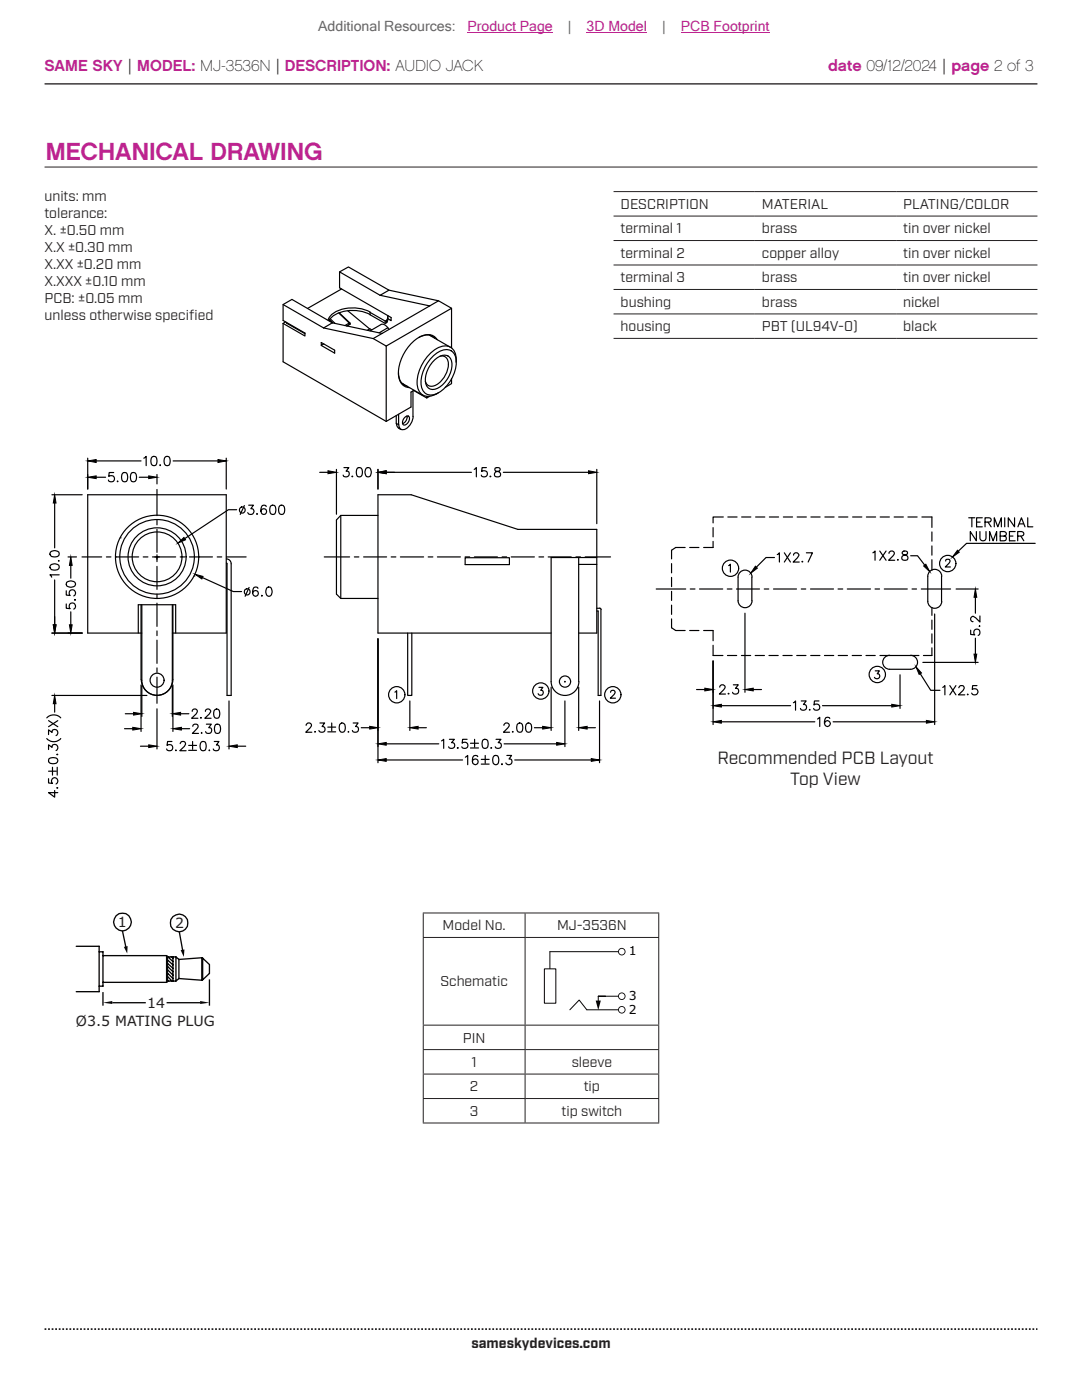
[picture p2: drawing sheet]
<svg xmlns="http://www.w3.org/2000/svg" width="216mm" height="279mm" viewBox="0 0 216 279" stroke-linecap="round" stroke-linejoin="round" font-family="sans-serif">
<path d="M8.9 16.7h198.1" fill="none" stroke="#231f20" stroke-width=".26"/>
<path d="M8.9 265.3h198.1" fill="none" stroke="#231f20" stroke-width=".35" stroke-dasharray=".4 .4 .4 .4 .4 .4" stroke-dashoffset=".7" stroke-linecap="butt"/>
<path d="M8.9 33.3h198.1" fill="none" stroke="#231f20" stroke-width=".2"/>
<g fill="none" stroke="#000" stroke-width=".24">
<path d="M67.8 54.3l1.7-1 8.1 4.6-1.8 1M68.1 57.7l-6.7 3.9M75.8 58.9l-8-4.6v3.1l10.2 6v.6l-.6-.4v-.5M75.8 58.9l9.9 2.2M77.6 57.9l9.9 2.1M56.5 64.5v7.7l20.6 11.9M56.5 60.8l8.1 4.6M57 64.2l-.5 .3M57.2 64.3v.2l3.6 2.1M64.6 65.4l9.9 2.2 1.7-1.1M64.6 68.6l-.5 .3v-.5l2.7 1.5v.6l-2.7-1.6M65.7 63.9l.5 .4"/>
<path d="M65.7 63.8l.7 .6M65.9 63.6l1 .9M66.3 64.4l9.9 2.1M66.3 64.4l-8-4.6-1.8 1v3.2l4.3 2.5v.6l-4.3-2.6M66.3 64.4l-1.7 1M67.6 62.5l2.1 2M67.7 62.4l2.1 2M69.2 65.1l.6-.4-.6 .4M69.4 62l4.4 3.6-.5 .3M69.7 64.5l-.9 .5M69.7 64.5l.1 .2M69.8 64.4l-.1 .1"/>
<path d="M69.8 64.4v.2M69.8 64.7h.1M69.8 64.6v.1M73.8 65.6l.3 .2M73.8 62.3l3.1 1.8 .2-.2v.5l-.2 .1-3.1-1.7zM73.9 62.3a7.2 7.2 0 0 0-8 .7l-.4 .9M73.9 62.8a7.5 7.5 0 0 0-7.6 .4l-.7 .8M74.5 67.6l2.6 1.5M76 64.8l-2.2 1.2M76 64.8a1.18 1.18 0 0 1 1.4 .6M76.9 64.1v.4M77.1 69.1l13-7.6v8"/>
<path d="M77.1 69.1v15M77.4 65.4l-1.8 1M77.4 65.4l.2 .3M77.4 63l-.2 .9M77.4 63.6l-.2 .8M79.5 74.4a2.49 2.49 0 0 0 1.7 2.7M80.2 76.5l4.1 2.4M80.3 76.6h.1M82.4 78v5.1a2.64 2.64 0 0 1-2.2 2.6l-.5-.5-.1-.4M82.6 77.9l2.6 1.5v-.2M82.6 77.9l-.6 .3v3l-4.9 2.9M83.6 67.4a2.49 2.49 0 0 1 3.2 .1"/>
<path d="M85.7 79.1l-.5 .3M85.7 66.9l4.2 2.4M85.7 61.1l1.8-1.1 2.6 1.5M85.7 61.1l-9.5 5.4M85.9 66.9l.1 .1M86.2 71.3a3.4 3.4 0 0 1 3.8-1.3 3.4 3.4 0 0 1 .8 4 6.7 6.7 0 0 1-4.6 4.8 2.1 2.1 0 0 1-2.2-2.5 7.8 7.8 0 0 1 2.2-5zM86.7 71.9a2.58 2.58 0 0 1 2.7-.8 2.87 2.87 0 0 1 .4 3.5 4.5 4.5 0 0 1-3.7 3.1 1.74 1.74 0 0 1-1.2-2.2 6 6 0 0 1 1.8-3.6zM87.2 67.8a2.45 2.45 0 0 0-3.6-.5 8.8 8.8 0 0 0-4 7.8 2.28 2.28 0 0 0 2.1 2.3M87.5 78.4l-.4 .2M87.8 71.1a1.37 1.37 0 0 1 1.7 1.6 4.9 4.9 0 0 1-3.1 4.4 1.22 1.22 0 0 1-1.5-1M90.1 75.5v1.1l-1.3 .7M91 71.8v.5"/>
<path d="M91 71.8a2.39 2.39 0 0 0-1.1-2.5 2.39 2.39 0 0 0-2.8 .3 8.3 8.3 0 0 0-3.8 7.6 2.16 2.16 0 0 0 3.1 1.7l.7-.3M10.4 98.7h6M17.5 91.4v6.2M19.2 92h8.9M19.2 95.2h1.9M22.7 94.3h-.9l-.1 .8a.65 .65 0 0 1 1 0 .65 .65 0 0 1-.1 .9 .65 .65 0 0 1-1-.2M23.5 96l-.1 .1h.1M24.5 94.4a.6 .6 0 0 1 .9 .3 1.7 1.7 0 0 1-.2 1.4 .63 .63 0 0 1-.9-.3 1.54 1.54 0 0 1 .2-1.4zM26.3 94.4a.63 .63 0 0 1 .9 .3 1.23 1.23 0 0 1-.5 1.4h-.2a1 1 0 0 1-.4-1.4zM27.8 95.2h1.9M28.7 91.4l.5-.3v1.8M30.4 91.2a.6 .6 0 0 1 .8 .2 1.7 1.7 0 0 1-.1 1.5 .64 .64 0 0 1-.9-.3 1.54 1.54 0 0 1 .2-1.4z"/>
<path d="M31.3 94.7v1.9M31.3 97.7v5.2M32 92.7l-.1 .2h.1M33 91.2a.6 .6 0 0 1 .9 .2 1.7 1.7 0 0 1-.2 1.5 .64 .64 0 0 1-.9-.3 1.54 1.54 0 0 1 .2-1.4zM34.5 92h9M45.1 91.4v6.2M63.8 94.3h1.6M67.1 93.7v8.9M68.6 93.3h1l-.5 .7a.63 .63 0 0 1 .5 .9 .63 .63 0 0 1-1.1 .1v-.2M70.3 95l-.1 .1h.2M71.3 93.4a.63 .63 0 0 1 .9 .3 1.22 1.22 0 0 1-.4 1.5h-.2a1 1 0 0 1-.4-1.5zM73.1 93.4a.6 .6 0 0 1 .9 .3 .94 .94 0 0 1-.6 1.5 1 1 0 0 1-.5-1.5z"/>
<path d="M75.4 93.7v3.9M77.1 94.3h17M79.1 84.5l.1 .5 .3 .4M79.5 85.4l.5 .3M79.5 82.7v2.1l-.4-.3v-1.5M80.7 83.3l.6-.3 .2 .1a1.16 1.16 0 0 1-1 1.7 1.01 1.01 0 0 1 .2-1.5zM81.2 83a1.43 1.43 0 0 1-.9 1.5M94.6 93.7l.5-.4v1.9M97.1 93.3h-.9l-.1 .8a.65 .65 0 0 1 1 0 .65 .65 0 0 1-.1 1 .65 .65 0 0 1-1-.3M97.8 95v.2l.2-.1M98.8 93.4a.39 .39 0 0 0 .2 .6 .65 .65 0 0 1 .8 .3 .65 .65 0 0 1-.1 .8l-.6 .1-.4-.2a.69 .69 0 0 1 .1-.7 .69 .69 0 0 1 .7-.3l.3-.4a.71 .71 0 0 0-1-.2zM100.4 94.3h17"/>
<path d="M119.1 93.7v10.8M10.1 112.8a1.35 1.35 0 0 1 1.6 0 .64 .64 0 0 1-.2 .9 1.21 1.21 0 0 1-1.5-.5zM10.1 110.2a1.35 1.35 0 0 1 1.6 0 .64 .64 0 0 1-.2 .9 1.21 1.21 0 0 1-1.5-.5zM10.9 100.4v8.9M10.9 115.7v9M11.7 111.9v.1v-.1M11.8 114.7h-1.8l.3 .5M13.2 117.9v.9h.8a.65 .65 0 0 1 0-.9 .65 .65 0 0 1 1 .1 .65 .65 0 0 1-.3 .9M13.3 116.2a1.17 1.17 0 0 1 1.8 .3v.1a1.05 1.05 0 0 1-1.9 0zM13.6 111.1h1.7M14.1 112.8v2.6M15 119.6l.1 .1-.1 .1-.1-.1"/>
<path d="M16.4 111.1h3.9M21.2 111.1h.9M23.1 111.1h4.6M28.6 111.1h.9M30.4 111.1h4.7M31.3 103.8v.9M31.3 105.7v4.5M31.3 110.7v1.4M31.3 113v4.6M31.3 118.6v.9M36 111.1h.9M37.8 111.1h4.6"/>
<path d="M40.4 115.3l6.2 2.8h1.6M43.3 111.1h.9M45.2 112.4l.1 .1M45.2 111.5a.96 .96 0 0 1 .9 1M45.2 111.1h3.9M45.3 112.5v26.3h.8v-26.3M47.2 101.7h-1.6l-8.7 5.8M48.8 100.9l-.9 1.8M49.6 100.8h1l-.5 .7a.62 .62 0 0 1 .5 .9 .62 .62 0 0 1-1.1 .1l-.1-.2M49.7 117.2l-.8 1.8M51.3 102.5l-.1 .1h.2M51.5 117.4a.54 .54 0 0 0-.8-.2 1.06 1.06 0 0 0 .3 1.8 .58 .58 0 0 0 .6-.6 .58 .58 0 0 0-.6-.6 .58 .58 0 0 0-.6 .6"/>
<path d="M52.3 118.8v.2v-.1M53.1 101.1a.54 .54 0 0 0-.8-.2 1.09 1.09 0 0 0 .3 1.8 .58 .58 0 0 0 .6-.6 .58 .58 0 0 0-.5-.6 .58 .58 0 0 0-.6 .5M53.3 117.2a.6 .6 0 0 1 .9 .3 .94 .94 0 0 1-.6 1.5 1.16 1.16 0 0 1-.3-1.8zM54.1 100.9a.6 .6 0 0 1 .9 .3 1.7 1.7 0 0 1-.2 1.4 .64 .64 0 0 1-.9-.3 1.54 1.54 0 0 1 .2-1.4zM55.9 100.9a.6 .6 0 0 1 .8 .3 1.22 1.22 0 0 1-.4 1.5h-.2a1.19 1.19 0 0 1-.2-1.8zM64.7 111.1h5.1M68 102.9v16.5M70.7 111.1h.9M72.6 111.1h4.5M75.4 102.9h-7.4l-.9 .9v14.8l.9 .8h7.4M78 111.1h1M79.9 111.1h4.6"/>
<path d="M85.4 111.1h1M87.3 111.1h4.6M92.8 111.3h8.8v1.4h-8.8zM92.8 111.1h.9M94.7 111.1h4.6M100.2 111.1h.9M102 111.1h4.6M107.5 111.1h1M109.4 111.1h4.6M114.9 111.1h.9M115.5 111.3v24.7M115.5 112.6h3.6"/>
<path d="M116.8 111.1h5M119.1 111.3h-9.1v24.7a2.77 2.77 0 0 0 2.7 2.8 2.77 2.77 0 0 0 2.8-2.8M130.9 117.5h5.9M134 112.5v1.8M134 115.2v1.9M134 118v1.8M136.7 109.3h-1.9l-.8 .5v1.7M137.6 109.3h1.9M137.7 117.5h1M139.6 117.5h4.6M142.3 105.3v1.8M142.3 108v1.3h-1.9"/>
<path d="M144.3 103.2h-2v1.2M145.1 117.5h1M145.2 103.2h1.9M145.4 112.9l.3-.3v1.6M147 117.5h4.6M147.3 119.9a1.39 1.39 0 0 0 1.4 1.4 1.39 1.39 0 0 0 1.4-1.4M148 103.2h1.8M150 115.2v4.7M150.1 115.2a1.39 1.39 0 0 0-1.4-1.4 1.39 1.39 0 0 0-1.4 1.4v4.7M150.8 103.2h1.8M152.5 117.5h.9M153.5 103.2h1.9"/>
<path d="M154.3 117.5h4.6M154.5 111.3h-1.6l-2 1.9M155.1 110.7l.4-.4v1.9M156.3 103.2h1.9M156.5 110.3l1.2 1.9M157.7 110.3l-1.2 1.9M158.3 110.8l.1-.3 .3-.2 .5 .1a.35 .35 0 0 1 .1 .6l-1 1.2h1.2M159.1 103.2h1.8M159.9 117.5h.9M160.1 112l-.1 .1h.2M160.9 110.3h1.2l-.8 1.9M161.7 117.5h4.6"/>
<path d="M161.8 103.2h1.8M164.6 103.2h1.8M167.2 117.5h1M167.3 103.2h1.9M169.1 117.5h4.6M170.1 103.2h1.9M172.9 103.2h1.8M174.2 110.3l.4-.3v1.8M174.6 117.5h.9M175.5 110l1.3 1.8M175.6 103.2h1.9M176.4 117.5h4.6"/>
<path d="M176.8 110l-1.3 1.8M177.4 110.4l.1-.2 .2-.2h.4l.4 .3-.3 .7-.9 .8h1.2M178.4 103.2h1.9M179.2 111.7h-.1h.1M180.1 110.1l-.1 .3 .3 .3a.75 .75 0 0 1 .9 .8 .61 .61 0 0 1-.8 .3 .61 .61 0 0 1-.4-.8l.8-.3a.35 .35 0 0 0 .2-.6l-.3-.1zM181.2 103.2h1.8M181.7 110.9h1.4l1.4 1.9M182 117.5h.9M183.8 117.5h5.9M183.9 103.2h2.1v2.1M186 106.2v1.8M186 108.9v1.9"/>
<path d="M186 111.7v2.1M187.9 115v5M187.9 115a1.39 1.39 0 0 0-1.4-1.4 1.39 1.39 0 0 0-1.4 1.4v5a1.39 1.39 0 0 0 1.4 1.4 1.39 1.39 0 0 0 1.4-1.4M188.7 112v-.3l.3-.1 .4 .1 .2 .2-.2 .5-.8 .8h1M190.8 117.5h4.4M193.3 103.3h1.2M193.9 103.3v1.8M194.6 119.2v3.2M194.8 106.1v1.8l-1.2-1.8v1.8M194.9 104.2h.7M195.5 106.1v1.3a.62 .62 0 0 0 .6 .5 .62 .62 0 0 0 .6-.5v-1.3M196 103.3h-1.1v1.8h1.1"/>
<path d="M196.6 104.2l1-.1 .2-.3-.1-.3-.4-.2h-.7v1.8M197.1 104.2l.7 .9M197.5 107.9v-1.8l.7 1.8 .7-1.8v1.8M198.4 105.1v-1.8l.7 1.8 .7-1.8v1.8M199.6 107l1-.1 .2-.3-.1-.3-.3-.2h-.8v1.8h.8l.3-.1v-.7l-.3-.1M200.5 103.3v1.8M201.4 107h.7M202.4 103.3v1.8l-1.2-1.8v1.8M202.6 106.1h-1.2v1.8h1.2M203.1 107l1-.1 .2-.3-.1-.3-.3-.2h-.8v1.8M203.1 105.1l.7-1.8 .7 1.8M203.4 104.6h.8"/>
<path d="M203.7 107l.6 .9M205.1 103.3v1.8h1M206.6 108.4h-13.7l-1.7 1.6M10.4 138.8h18.9M10.4 126.3h6M13.2 120.5v.9l.8 .1a.65 .65 0 0 1 0-1 .65 .65 0 0 1 1 .1 .65 .65 0 0 1-.3 1M14.1 122.1v2.6M27.6 126.3v-5.6h7.5v5.6M28.1 120.7v14.9M28.1 136.7v9.3M28.3 126.3h-10.8v-27.6h27.6v27.6h-10.7M28.3 135.7a3 3 0 0 0 3 3.1 3 3 0 0 0 3.1-3.1"/>
<path d="M28.3 120.7v15.1M28.3 136.9v6.1M31.3 120.4v4.6M31.3 125.9v1M31.3 127.8v4.6M31.3 133.3v.9M31.3 135.1v5.3M34.4 120.7v15.1M34.4 136.9v6.1M34.5 120.7v14.9a3.2 3.2 0 0 1-3.2 3.2 3.2 3.2 0 0 1-3.1-3.2M34.5 136.7v9.3M45.7 139.9v9.6"/>
<path d="M75.4 127.5v24.7M78.8 138.1l.3-.3v1.6M81.3 126.3v12.5h.9v-12.5M81.8 139.9v5.9M107.5 137.2h.8l-.4 .6a.51 .51 0 0 1 .4 .8 .51 .51 0 0 1-.9-.2M110 137.1v8.7M110 126.3h-34.6v-27.6h6.7l21.2 7h15.8v20.6h-3.6M112.6 136h.2M112.7 136v.1M112.7 139.9v9.1M115.5 137.1v8.7M119.1 121.4h.5"/>
<path d="M119.6 139.9v12.3M119.7 121.4l.2 .3v17.1h-.5v-16.9h-.3M121.8 138.2l.3-.4h.4l.2 .3-.2 .5-.7 .7h1M134 120.8v1.8M134 123.5v1.8l.8 .5h1.9M137.6 125.8h1.9M139 137.6h1.6M140.4 125.8h1.9v2.1M142.3 128.8v2h2M142.3 131.9v12.7M143.6 137.1l.1-.2 .3-.2h.3l.4 .3-.3 .7-.9 .8h1.3M145.2 130.8h1.8"/>
<path d="M145.4 138.4h-.1h.2M146.3 136.7h1l-.5 .7a.62 .62 0 0 1 .6 .5 .62 .62 0 0 1-.5 .7 .62 .62 0 0 1-.7-.4M147.9 130.8h1.9M148.6 122.4v15.8M150.3 137.6h1.6M150.7 130.8h1.8M153.4 130.8h1.9M156.2 130.8h1.9M159 130.8h1.8M159.9 139.9h1l-.6 .7a.62 .62 0 0 1 .6 .6 .62 .62 0 0 1-.5 .6 .62 .62 0 0 1-.7-.4M161.8 130.8h1.8M163.4 139.9h-.9l-.1 .8a.64 .64 0 0 1 1 0 .64 .64 0 0 1-.1 .9 .64 .64 0 0 1-.9-.2"/>
<path d="M164.5 130.8h1.9M167.3 130.8h1.8M170 130.8h1.9M172.8 130.8h1.8M174.6 133.9h.9l-.5 .6a.53 .53 0 0 1 .4 .8 .53 .53 0 0 1-.9-.1M175.6 130.8h7.8M177.5 130.8a1.39 1.39 0 0 0-1.4 1.4 1.39 1.39 0 0 0 1.4 1.4M179.6 134.7v6.7M181.7 130.8a1.39 1.39 0 0 1 1.4 1.4 1.39 1.39 0 0 1-1.4 1.4h-4.2M183.6 134.5l2.1 3.3h1.9M184.1 132.2h11.1M186 129.3v1.5h-1.7"/>
<path d="M186 121.3v1.5M186 123.8v1.8M186 126.5v1.8M186.5 122.5v22.1M188.1 137.2l.4-.4v1.9M189.5 136.8l1.2 1.9M190.7 136.8l-1.2 1.9M191.3 137.3l.4-.5h.3l.3 .2a.61 .61 0 0 1-.1 .8l-.9 .9h1.2M193.1 138.5l-.1 .1h.2M193.7 125.8v.8l.8 .1a.65 .65 0 0 1 0-1 .65 .65 0 0 1 1 .2 .65 .65 0 0 1-.3 .9M194.6 127.4v3.1M194.9 136.8h-.8l-.1 .8a.66 .66 0 0 1 1 0 .66 .66 0 0 1-.2 1 .66 .66 0 0 1-.9-.3"/>
<path d="M195.5 124.9v.1h-.1M195.5 122.9v1.2l-1.1-1a.42 .42 0 0 0-.4-.1 .42 .42 0 0 0-.3 .4l.1 .5 .4 .2M9.3 147.4a1.84 1.84 0 0 0 2.8 0M9.3 143.3a1.93 1.93 0 0 1 2.8 0M9.7 155.4v.9h.8a.66 .66 0 0 1 0-.9 .66 .66 0 0 1 1 .1 .66 .66 0 0 1-.3 1M9.7 149.6v-1l.7 .6a.62 .62 0 0 1 .9-.5 .62 .62 0 0 1 0 1l-.1 .1M9.7 146.6v-.9l.7 .5a.62 .62 0 0 1 .9-.5 .62 .62 0 0 1 0 1l-.1 .1M9.7 153.9h1.6M9.7 143.8l1.8 1.2M9.8 151.4a1.25 1.25 0 0 1 1.7 .3l-.1 .4a1.35 1.35 0 0 1-1.6 0zM10.5 153.1v1.6M10.9 157.8v1.3l-1.2-.9h1.8"/>
<path d="M10.9 140.4v1.7M11.4 153.1v1.6M11.4 157.2h.1h-.2M11.4 150.5l.1 .1h-.2M11.5 143.8l-1.8 1.2M24.8 145.4h1.7M25 142.4h1.7M28 148.9h1.7M31.3 141.5v8M34.3 148h-.9l-.1 .8a.65 .65 0 0 1 1-.1 .65 .65 0 0 1-.1 1 .65 .65 0 0 1-1-.2M35.1 149.7h-.1h.2M36 148.4l.3-.4h.4l.2 .2a.61 .61 0 0 1-.1 .8l-.9 .8h1.2"/>
<path d="M36 142.4h1.7M36.2 145.4h1.6M37.6 148.8h1.6M37.6 149.7h1.6M38.4 142v-.3l.3-.2h.4l.2 .2a.61 .61 0 0 1-.2 .8l-.9 .8h1.3M38.4 148v1.5M38.5 145v-.3l.3-.2 .7 .2a.57 .57 0 0 1-.2 .8l-.9 .9h1.2M40.1 143.2v.1h.1M40.2 148.1a.6 .6 0 0 1 .9 .2 1.7 1.7 0 0 1-.2 1.4 .63 .63 0 0 1-.9-.2 1.54 1.54 0 0 1 .2-1.4zM40.2 146.2v.1h.1M41 142l.1-.3 .2-.2 .5 .1a.35 .35 0 0 1 .1 .6l-1 1.1h1.2M41.2 144.5h1l-.5 .7a.62 .62 0 0 1 .5 1 .62 .62 0 0 1-1.1 0l-.1-.2"/>
<path d="M41.8 149.7h-.1h.1M42.7 148h1l-.5 .7a.63 .63 0 0 1 .5 .9 .63 .63 0 0 1-1.1 .1v-.2M42.9 141.6a.55 .55 0 0 1 .9 .3 1.7 1.7 0 0 1-.2 1.4 .64 .64 0 0 1-.9-.3 1.45 1.45 0 0 1 .2-1.4zM43 144.6a.63 .63 0 0 1 .9 .3 1.23 1.23 0 0 1-.4 1.5h-.2a1 1 0 0 1-.4-1.5zM47.3 148.9h1.7M61.1 144.8l.3-.5h.4l.3 .3-.2 .7-.9 .8h1.2M62.9 146l-.1 .1h.1M63.8 144.3h1l-.5 .7a.62 .62 0 0 1 .4 1 .62 .62 0 0 1-1.1-.2M65.4 145.1h1.6M65.4 146.1h1.6M66.2 144.3v1.6M68 144.4a.55 .55 0 0 1 .8 .2 1.22 1.22 0 0 1-.4 1.5h-.2a1.15 1.15 0 0 1-.2-1.7z"/>
<path d="M69.5 146v.1h.1M70.5 144.3h1l-.6 .7a.62 .62 0 0 1 .5 1 .62 .62 0 0 1-1.1-.2M72.1 145.2h1.7M77.1 148.5h10.5M77.1 151.7h15.2M83.4 145.2h1.7M88.1 147.9l.4-.4v1.9M89.7 147.5h1l-.6 .7a.62 .62 0 0 1 .5 1 .62 .62 0 0 1-1.1-.2M91.4 149.2l-.2 .1h.2M92.9 151.1l.4-.3v1.8M93.2 147.5h-.9l-.1 .8a.65 .65 0 0 1 1 0 .65 .65 0 0 1-.1 1 .65 .65 0 0 1-1-.3M93.9 148.3h1.6"/>
<path d="M93.9 149.3h1.6M94.7 147.5v1.6M95.3 151a.58 .58 0 0 0-.8-.2 1.09 1.09 0 0 0 .3 1.8 .58 .58 0 0 0 .6-.5 .58 .58 0 0 0-.5-.6 .58 .58 0 0 0-.6 .5M96 151.6h1.6M96 152.5h1.6M96.4 147.6a.67 .67 0 0 1 .9 .3 1.54 1.54 0 0 1-.2 1.4 .62 .62 0 0 1-.8-.3 1.7 1.7 0 0 1 .1-1.4zM96.8 150.8v1.5M98 149.2v.2l.1-.1M98.6 150.8a.6 .6 0 0 1 .8 .3 1.25 1.25 0 0 1-.4 1.5h-.2a1.2 1.2 0 0 1-.2-1.8zM99 147.5h1l-.6 .7a.62 .62 0 0 1 .6 .9 .62 .62 0 0 1-1 .2l-.2-.3M100.2 152.4v.2v-.1M100.5 144.8l.4-.5h.4l.3 .3-.3 .7-.8 .8h1.2"/>
<path d="M100.6 148.5h10.5M101.1 150.8h1l-.5 .7a.62 .62 0 0 1 .5 .9 .62 .62 0 0 1-1.1 0l-.1-.1M102.3 146l-.1 .1h.2M102.7 151.7h15.3M103.4 144.4a.55 .55 0 0 1 .8 .2 1.7 1.7 0 0 1-.1 1.5 .64 .64 0 0 1-.9-.3 1.48 1.48 0 0 1 .2-1.4zM105.1 144.4a.55 .55 0 0 1 .9 .2 1.23 1.23 0 0 1-.4 1.5h-.2a1.15 1.15 0 0 1-.3-1.7zM106.6 145.2h1.7M117.2 145.2h1.6M143.9 144.1h18.7M143.9 140.8h13.9M158.3 140.2l.4-.3v1.8M161.6 141.6l-.1 .1h.1"/>
<path d="M163.1 143.5l.5-.4v1.9M164.1 140.8h13.8M165.6 143.4a.53 .53 0 0 0-.5-.3 .53 .53 0 0 0-.5 .4 1.03 1.03 0 0 0 .5 1.5 .58 .58 0 0 0 .6-.5 .58 .58 0 0 0-.6-.7 .58 .58 0 0 0-.6 .6M166.2 144.1h18.7"/>
<circle cx="31.3" cy="111.1" r="8.3"/>
<circle cx="31.3" cy="111.1" r="7.4"/>
<circle cx="31.3" cy="111.1" r="5"/>
<circle cx="31.3" cy="111.1" r="5.8"/>
<circle cx="48.3" cy="101.8" r=".6"/>
<circle cx="49.3" cy="118.1" r=".6"/>
<circle cx="145.8" cy="113.4" r="1.63"/>
<circle cx="189.1" cy="112.5" r="1.63"/>
<circle cx="31.3" cy="135.7" r="1.39"/>
<circle cx="79.2" cy="138.7" r="1.63"/>
<circle cx="107.9" cy="137.9" r="1.63"/>
<circle cx="112.7" cy="136" r="1.12"/>
<circle cx="122.3" cy="138.7" r="1.63"/>
<circle cx="175.1" cy="134.6" r="1.63"/>
</g>
<g fill="#000">
<path d="M17.5 92l1.7-.3v.6zM17.5 95.2l1.7-.2v.5zM29.7 95l1.6 .2-1.6 .3zM43.5 91.7l1.6 .3-1.6 .3zM65.4 93.9l1.7 .4-1.7 .2zM75.4 94.3l1.7-.4v.6zM117.4 93.9l1.7 .4-1.7 .2zM10.9 98.7l.3 1.7h-.6zM14.1 111.1l.3 1.7h-.5zM35.5 108.4l1.2-1.1 .3 .4zM38.9 114.6l1.6 .4-.2 .5zM150.7 113l.4 .4-1.3 1z"/>
<path d="M184.3 113l.4-.4 .8 1.5zM191.1 109.8l.3 .4-1.4 1zM194.6 117.5l.3 1.7h-.5zM10.6 124.7h.6l-.3 1.6zM13.9 124.7h.5l-.3 1.6zM140.6 137.3l1.7 .3-1.7 .3zM148.6 137.6l1.7-.3v.6zM182.8 133.1l1.1 1.2-.5 .3zM194.4 130.5h.5l-.3 1.7zM10.9 138.8l.3 1.6h-.6zM26.5 145.2l1.6 .2-1.6 .3zM26.7 142.2l1.6 .2-1.6 .3z"/>
<path d="M29.7 148.6l1.6 .3-1.6 .3zM34.4 142.4l1.6-.2v.5zM34.5 145.4l1.7-.2v.5zM45.7 148.9l1.6-.3v.6zM73.8 145l1.6 .2-1.6 .3zM75.4 148.5l1.7-.3v.5zM75.4 151.7l1.7-.3v.5zM81.8 145.2l1.6-.2v.5zM108.3 145l1.7 .2-1.7 .3zM111.1 148.2l1.6 .3-1.6 .2zM115.5 145.2l1.7-.2v.5zM118 151.4l1.6 .3-1.6 .2z"/>
<path d="M142.3 144.1l1.6-.3v.5zM142.3 140.8l1.6-.2v.5zM177.9 140.6l1.7 .2-1.7 .3zM184.9 143.8l1.6 .3-1.6 .2z"/>
</g>
<g fill="none" stroke="#000" stroke-width=".2">
<path d="M10.9 98.7l.3 1.7h-.6zM17.5 92l1.7-.3v.6zM17.5 95.2l1.7-.2v.5zM29.7 95l1.6 .2-1.6 .3zM43.5 91.7l1.6 .3-1.6 .3zM65.4 93.9l1.7 .4-1.7 .2zM75.4 94.3l1.7-.4v.6zM117.4 93.9l1.7 .4-1.7 .2zM14.1 111.1l.3 1.7h-.5zM23 111.1h.1M24 107.3h.1M35.5 108.4l1.2-1.1 .3 .4z"/>
<path d="M38.7 115h.1M38.9 114.6l1.6 .4-.2 .5zM39.6 111.1h.1M150.7 113l.4 .4-1.3 1zM184.3 113l.4-.4 .8 1.5zM191.1 109.8l.3 .4-1.4 1zM194.6 117.5l.3 1.7h-.5zM10.6 124.7h.6l-.3 1.6zM10.9 138.8l.3 1.6h-.6zM13.9 124.7h.5l-.3 1.6zM140.6 137.3l1.7 .3-1.7 .3zM148.6 137.6l1.7-.3v.6z"/>
<path d="M182.8 133.1l1.1 1.2-.5 .3zM194.4 130.5h.5l-.3 1.7zM26.5 145.2l1.6 .2-1.6 .3zM26.7 142.2l1.6 .2-1.6 .3zM29.7 148.6l1.6 .3-1.6 .3zM34.4 142.4l1.6-.2v.5zM34.5 145.4l1.7-.2v.5zM45.7 148.9l1.6-.3v.6zM73.8 145l1.6 .2-1.6 .3zM75.4 148.5l1.7-.3v.5zM75.4 151.7l1.7-.3v.5zM81.8 145.2l1.6-.2v.5z"/>
<path d="M108.3 145l1.7 .2-1.7 .3zM111.1 148.2l1.6 .3-1.6 .2zM115.5 145.2l1.7-.2v.5zM118 151.4l1.6 .3-1.6 .2zM142.3 144.1l1.6-.3v.5zM142.3 140.8l1.6-.2v.5zM177.9 140.6l1.7 .2-1.7 .3zM184.9 143.8l1.6 .3-1.6 .2z"/>
</g>
<path d="M20.5 198v2.7M41.8 195.5v5.2M22.4 200.1h6.7M33.2 200.1h6.7" fill="none" stroke="#050504" stroke-width=".26"/>
<g fill="#050504">
<path d="M39.9 199.8l1.9 .3-1.9 .3z"/>
<path d="M20.5 200.1l1.9-.3v.6z"/>
</g>
<g fill="none" stroke="#050504" stroke-width=".26">
<path d="M15.2 188.9h4.6v9h-4.6M19.8 190h.7v6.8h-.7M20.5 190.7h12.7M20.5 196h12.7M33.2 190.7l.2 .3h1.7l.6 .5M33.2 190.7v5.3M33.4 195.5l.3 .3M33.4 194.9l.9 .9M33.4 194.2l1.1 1.1M33.4 193.5l1.1 1.1M33.4 192.8l1.1 1.1M33.4 192.2l1.1 1.1"/>
<path d="M33.4 191.6l1.1 1M33.4 191v4.8M33.4 195.8l-.2 .2M33.5 191l1 .9M34.2 191l.3 .2M34.5 191v4.8M35.1 191v4.8M35.7 195.3l-.6 .5h-1.7M35.7 195.3l4.6 .3M35.7 191.5v3.8M35.8 186l.7 3.8M40.3 191.1l-4.6 .4"/>
<path d="M40.3 191.1v4.5M40.3 191.1l.1 .1M40.4 191.2v4.3l-.1 .1M40.4 191.2l1.4 1.3v1.8l-1.4 1.2"/>
</g>
<path d="M36 189.6l.8-.1-.1 1.5z" fill="#050504"/>
<g fill="none" stroke="#050504" stroke-width=".26">
<path d="M24.4 185.8l.7 3.3"/>
<circle cx="35.7" cy="184.2" r="1.74"/>
</g>
<path d="M24.7 189l.8-.2-.1 1.5z" fill="#050504"/>
<circle cx="24.4" cy="184" r="1.78" fill="none" stroke="#050504" stroke-width=".26"/>
<g fill="none" stroke="#231f20" stroke-width=".2">
<path d="M122.4 38.2h84.6M122.4 43.1h84.6M122.4 48h84.6M122.4 52.9h84.6M122.4 57.8h84.6M122.4 62.7h84.6M122.4 67.5h84.6M84.4 187.1h47.1M84.4 182.2h47.1M84.5 182.3v4.7M84.5 187.2v17.3M104.8 182.3v4.7"/>
<path d="M104.8 187.2v17.3M131.4 182.3v4.7M131.4 187.2v17.3M84.4 204.6h47.1M84.4 209.5h47.1M84.4 214.4h47.1M84.4 219.2h47.1M84.5 204.7v4.7M84.5 209.6v4.7M84.5 214.4v4.7M84.5 219.3v4.7M104.8 204.7v4.7"/>
<path d="M104.8 209.6v4.7M104.8 214.4v4.7M104.8 219.3v4.7M131.4 204.7v4.7M131.4 209.6v4.7M131.4 214.4v4.7M131.4 219.3v4.7M84.4 224.1h47.1"/>
</g>
<path d="M117.1 201.5h7" fill="none" stroke="#050504" stroke-width=".2"/>
<circle cx="124.1" cy="201.5" r=".66" fill="#fff"/>
<path d="M123.5 201.5a.57 .57 0 0 1 1.1 0 .57 .57 0 0 1-1.1 0zM123.3 201.5a.75 .75 0 0 0 1.5 0 .75 .75 0 0 0-1.5 0z" fill="#050504"/>
<path d="M120.8 198.8h-1.4h4.7M113.7 201.5l1.9-1.9 1.5 1.9" fill="none" stroke="#050504" stroke-width=".2"/>
<circle cx="124.1" cy="198.8" r=".66" fill="#fff"/>
<path d="M123.5 198.8a.57 .57 0 0 1 1.1 0 .57 .57 0 0 1-1.1 0zM123.3 198.8a.75 .75 0 0 0 1.5 0 .75 .75 0 0 0-1.5 0z" fill="#050504"/>
<path d="M119.4 198.8v1.2" fill="none" stroke="#050504" stroke-width=".2"/>
<path d="M118.9 199.7h1l-.5 1.9z" fill="#050504"/>
<path d="M108.6 193.4h2.3v6.8h-2.3zM124.1 189.9h-14.4v3.4" fill="none" stroke="#050504" stroke-width=".2"/>
<circle cx="124.1" cy="189.9" r=".66" fill="#fff"/>
<path d="M123.5 189.9a.57 .57 0 0 0 1.1 0 .57 .57 0 0 0-1.1 0zM123.3 189.9a.75 .75 0 0 1 1.5 0 .75 .75 0 0 1-1.5 0z" fill="#050504"/>
<path d="M93.3 6.5h17M117.1 6.5h12M135.8 6.5h17.8" fill="none" stroke="#bd238f" stroke-width=".2"/>
<text font-size="4.9" fill="#bd238f" x="9.1" y="31.9">MECHANICAL DRAWING</text>
<g font-size="3.5" fill="#231f20">
<text x="143.2" y="152.4">Recommended PCB Layout</text>
<text x="157.7" y="156.7">Top View</text>
</g>
<g font-size="3.2" fill="#bd238f">
<text x="8.9" y="14.3">SAME SKY | MODEL: MJ-3536N | DESCRIPTION: AUDIO JACK</text>
<text x="165.2" y="14.3">date 09/12/2024 | page 2 of 3</text>
</g>
<g font-size="2.8" fill="#63676b">
<text x="63.5" y="6.1">Additional Resources:</text>
<text x="113.3" y="6.1">|</text>
<text x="132.1" y="6.1">|</text>
</g>
<g font-size="2.8" fill="#bd238f">
<text x="93.3" y="6.1">Product Page</text>
<text x="117.1" y="6.1">3D Model</text>
<text x="135.8" y="6.1">PCB Footprint</text>
</g>
<g font-size="2.8" fill="#231f20">
<text x="8.9" y="40.2">units: mm</text>
<text x="123.8" y="41.7">DESCRIPTION</text>
<text x="152" y="41.7">MATERIAL</text>
<text x="180.2" y="41.7">PLATING/COLOR</text>
<text x="8.9" y="43.6">tolerance:</text>
<text x="8.9" y="47">X. ±0.50 mm</text>
<text x="123.8" y="46.6">terminal 1</text>
<text x="152" y="46.6">brass</text>
<text x="180.2" y="46.6">tin over nickel</text>
<text x="8.9" y="50.4">X.X ±0.30 mm</text>
<text x="8.9" y="53.8">X.XX ±0.20 mm</text>
<text x="123.8" y="51.5">terminal 2</text>
<text x="152" y="51.5">copper alloy</text>
<text x="180.2" y="51.5">tin over nickel</text>
<text x="8.9" y="57.1">X.XXX ±0.10 mm</text>
<text x="123.8" y="56.4">terminal 3</text>
<text x="152" y="56.4">brass</text>
<text x="180.2" y="56.4">tin over nickel</text>
<text x="8.9" y="60.5">PCB: ±0.05 mm</text>
<text x="8.9" y="63.9">unless otherwise specif</text>
<text x="37.7" y="63.9">ied</text>
<text x="123.8" y="61.2">bushing</text>
<text x="152" y="61.2">brass</text>
<text x="180.2" y="61.2">nickel</text>
<text x="123.8" y="66.1">housing</text>
<text x="152" y="66.1">PBT (UL94V-0)</text>
<text x="180.2" y="66.1">black</text>
<text x="23.5" y="185">1</text>
<text x="34.9" y="185.1">2</text>
<text x="88.3" y="185.7">Model No.</text>
<text x="111.1" y="185.7">MJ-3536N</text>
<text x="87.9" y="196.9">Schematic</text>
<text x="29.4" y="201.1">14</text>
<text x="15.1" y="204.8">Ø3.5 MATING PLUG</text>
<text x="92.4" y="208.1">PIN</text>
<text x="94.1" y="212.9">1</text>
<text x="114.1" y="212.9">sleeve</text>
<text x="93.8" y="217.8">2</text>
<text x="116.5" y="217.8">tip</text>
<text x="93.8" y="222.7">3</text>
<text x="112.1" y="222.7">tip switch</text>
<text x="94.1" y="269">sameskydevices.com</text>
</g>
<g font-size="2.5" fill="#050504">
<text x="125.5" y="190.6">1</text>
<text x="125.5" y="202.4">2</text>
<text x="125.5" y="199.7">3</text>
</g>
</svg>
